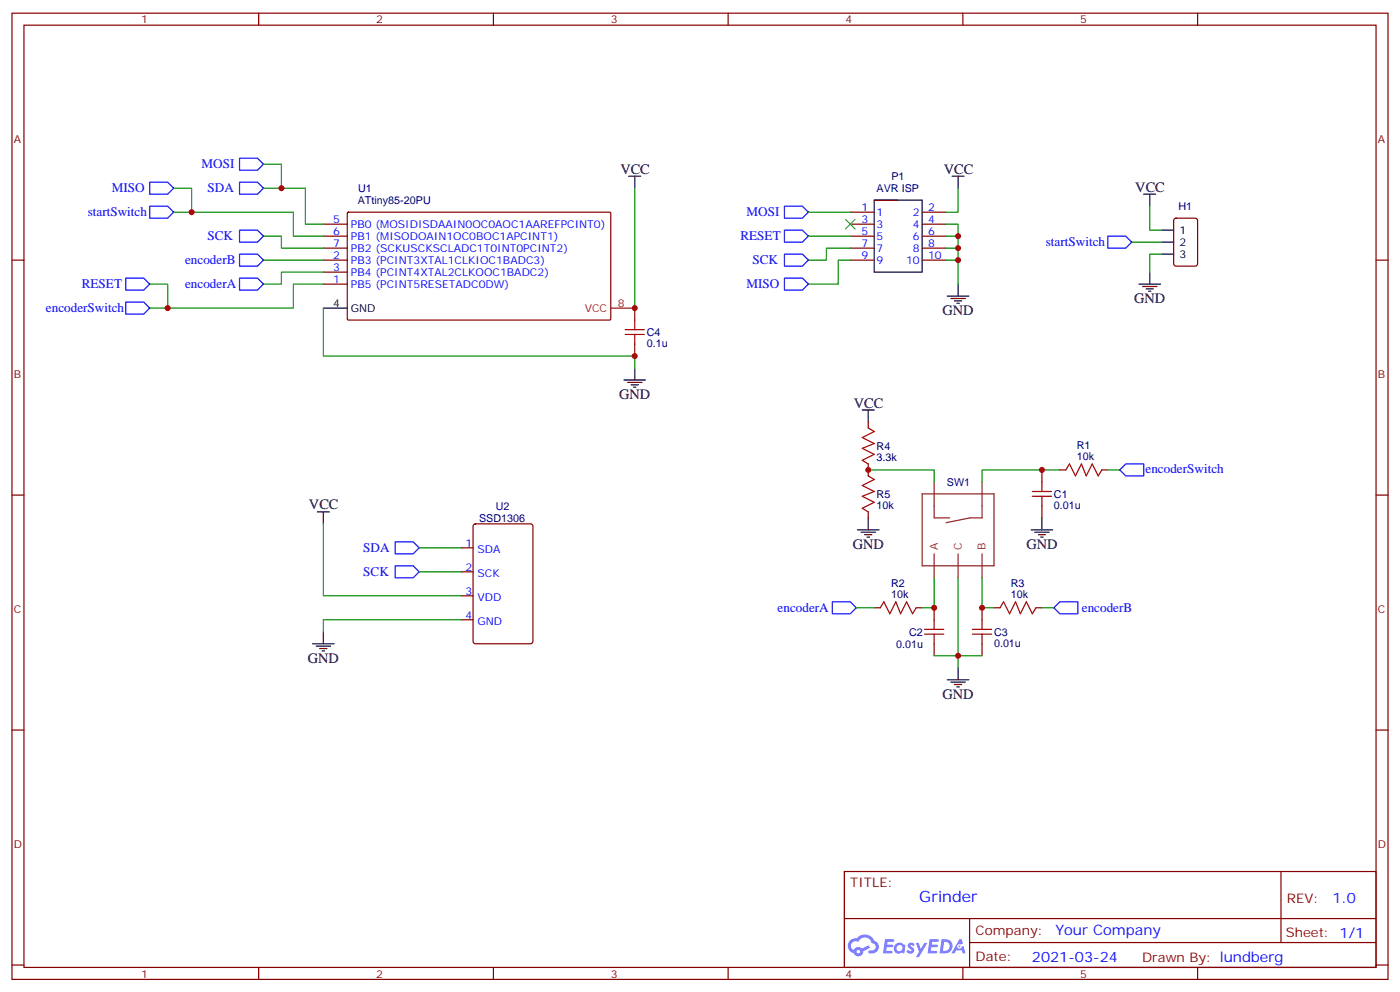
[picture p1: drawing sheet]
<svg xmlns="http://www.w3.org/2000/svg" width="412mm" height="292mm" viewBox="0 0 412 292" stroke-linecap="round" stroke-linejoin="round" font-family="sans-serif">
<g fill="none" stroke="#870000" stroke-width=".35">
<path d="M3.5 3.9h405.4v284.3h-405.4zM7.1 7.4h398.2v277.3h-398.2zM76.2 3.9v3.5M145.3 3.9v3.5M214.5 3.9v3.5M283.6 3.9v3.5M352.8 3.9v3.5M3.5 76.6h3.6M405.3 76.6h3.6M3.5 145.7h3.6M405.3 145.7h3.6M3.5 214.8h3.6"/>
<path d="M405.3 214.8h3.6M248.7 256.5h156.6v28.2h-156.6zM377.3 256.5v20.9M248.7 270.3h156.5M285.6 277.4h119.6M285.6 270.3v14.1M3.5 284h3.6M76.2 284.7v3.5M145.3 284.7v3.5M214.5 284.7v3.5M283.6 284.7v3.5M352.8 284.7v3.5"/>
<path d="M405.3 284h3.6"/>
</g>
<g fill="#5487ff">
<path d="M267.7 277.6a1.22 1.22 0 0 1 1.7 .3l-.4 .6a.47 .47 0 0 0-.3-.4 .47 .47 0 0 0-.5 .2l.1 .2a1.14 1.14 0 0 1 .8 1.8 1.14 1.14 0 0 1-1.9-.1l-.2-.1 .5-.6 .7 .4a.29 .29 0 0 0 .3-.2 .29 .29 0 0 0-.2-.3 1.04 1.04 0 0 1-.6-1.8z"/>
<path d="M260.7 276.4h2.4l.3 .2-.2 .5h-1.8l-.1 .9h1.5l.3 .4-.3 .3h-1.6l-.2 1.1 1.7 .1 .2 .3-.2 .3-2.6 .1z"/>
<path d="M273.8 276.4h2.4l.3 .2-.1 .5h-1.8l-.2 .9h1.6l.3 .4-.4 .3h-1.6l-.1 1.1 1.7 .1 .2 .3-.2 .3h-2.6z"/>
<path d="M282.6 276.4h.7l.3 1.3-.6 .3a.69 .69 0 0 0-1 .2 .69 .69 0 0 0 .4 1 .69 .69 0 0 0 .9-.6l.5-.3 .6 2.2h-.8l-.2-.8h-1.8l-.5 .8h-.8z"/>
<path d="M269.8 277.5h.8l.6 1.8 1.1-1.8h.9l-2.6 4.2h-.8l.9-1.6z"/>
<path d="M277.4 276.4l-.6 4.2h1.3a2.11 2.11 0 0 0 2.5-2.2 2.11 2.11 0 0 0-2.5-2zM278.1 277.1a1.39 1.39 0 0 1 1.7 1.5 1.39 1.39 0 0 1-1.8 1.2h-.3z"/>
<path d="M263.7 278a1.54 1.54 0 0 0-.1 2.2 1.54 1.54 0 0 0 2.2 .1l.6 .3 .3-2.3-.2-.3h-.4a1.49 1.49 0 0 0-2.4 0zM264 279a.94 .94 0 0 1 1.8 0 .94 .94 0 0 1-1.8 0z"/>
<path d="M250.4 276.8a2.18 2.18 0 0 0 1.1 3.7 1.44 1.44 0 0 0 1.6 .9 1.44 1.44 0 0 0 1.2-1.5l2-1-.5-.7-1.9 1a1.47 1.47 0 0 0-2.4 .4 1.39 1.39 0 0 1-.7-1.9 1.39 1.39 0 0 1 2-.5 2.12 2.12 0 0 1 2.2-1.3 2.12 2.12 0 0 1 1.9 1.7 1.14 1.14 0 0 1 1.1 1.4 1.14 1.14 0 0 1-1.7 .7 .43 .43 0 0 0-.5 .4 .43 .43 0 0 0 .4 .5 1.98 1.98 0 0 0 2.5-1.3 1.98 1.98 0 0 0-1.2-2.5 3.1 3.1 0 0 0-5.3-.7l-.9 .1zM252.3 280.1a.55 .55 0 0 1 1.1 0 .55 .55 0 0 1-1.1 0z"/>
<circle cx="282.6" cy="278.5" r=".26"/>
</g>
<g fill="none" stroke="#870000" stroke-width=".35">
<path d="M95.2 76.6h7.1M95.2 66h7.1M95.2 69.5h7.1M95.2 73h7.1M102.4 62.6l.3-.2 77 .1 .2 .3v31.2l-.3 .2-77.1-.1-.2-.3zM250.5 76.6h7M250.5 66h7M250.5 69.5h7M250.5 73h7M250.5 62.4h7M271.6 76.6h7.1M271.6 66h7.1"/>
<path d="M271.6 69.5h7.1M271.6 73h7.1M271.6 62.4h7.1M346 64.4l.4-.2h5.7l.6 .4 .1 13-.5 .7h-5.9l-.6-.4-.1-13zM95.2 83.6h7.1M95.2 80.1h7.1M187 90.7v3.5M187 101.2v3.6M255.8 124.2v1.7M255.8 136.5v3.6M306.9 138.3v3.5M312.2 138.3h1.8"/>
<path d="M324.6 138.3h1.7M139.6 154.4l.5-.2h16.2l.6 .4 .1 34.1-.5 .7h-16.4l-.7-.4-.1-34.1zM255.8 150.6v1.8M306.9 148.9v3.5M135.8 161.2h3.5M135.8 168.3h3.5M135.8 175.3h3.5M257.5 178.9h1.8M269.9 178.9h1.7M275.2 178.9v3.5M289.3 178.9v3.5M292.8 178.9h1.8"/>
<path d="M305.2 178.9h1.7M135.8 182.4h3.5M275.2 189.4v3.6M289.3 189.4v3.6"/>
</g>
<g fill="none" stroke="#000" stroke-width=".35">
<path d="M185.2 51.9h3.5M187 51.9v3.5M257.5 58.9h14.1v21.2h-14.1zM257.5 58.9h7.1M280.5 51.9h3.5M282.2 51.9v3.5M336.9 57.2h3.5M338.7 57.2v3.5M342.2 74.8h3.5M342.2 67.7h3.5M342.2 71.3h3.5M95.2 90.7h7.1"/>
<path d="M279 87.1h6.4M280.1 87.8h4.2M281.2 88.5h2.1M281.9 89.3h.7M282.2 83.6v3.5M335.5 83.6h6.3M336.5 84.3h4.3M337.6 85h2.1M338.3 85.7h.7M338.7 80.1v3.5M183.8 111.8h6.3M184.9 112.5h4.2"/>
<path d="M185.9 113.2h2.1M186.6 113.9h.7M187 108.3v3.5M254 120.6h3.5M255.8 120.6v3.6M93.5 150.6h3.5M95.2 150.6v3.6M252.6 155.9h6.3M253.6 156.6h4.3M254.7 157.3h2.1M255.4 158h.7M255.8 152.4v3.5"/>
<path d="M303.7 155.9h6.4M304.8 156.6h4.2M305.9 157.3h2.1M306.6 158h.7M306.9 152.4v3.5M92.1 189.4h6.3M93.1 190.1h4.3M94.2 190.9h2.1M94.9 191.6h.7M95.2 185.9v3.5M282.2 196.5v3.5M279 200h6.4"/>
<path d="M280.1 200.7h4.2M281.2 201.4h2.1M281.9 202.1h.7"/>
</g>
<path d="M179.9 90.7h7.1" fill="none" stroke="#f00" stroke-width=".35"/>
<g fill="none" stroke="#008700" stroke-width=".35">
<path d="M51.2 55.4h5.2v7M77.6 55.4h12.4v10.6h5.2M77.6 48.3h5.3v7.1M187 55.4v35.3M282.2 55.4v7h-3.5M51.2 62.4h35.2v7.1h8.8M77.6 69.5h5.3v3.5h12.3M77.6 76.6h17.6M238.1 69.5h12.4M238.1 62.4h12.4M250.5 73h-7.1v3.6h-5.3M250.5 76.6h-3.6v7h-8.8"/>
<path d="M278.7 76.6h3.5v7M278.7 66h3.5v10.6M278.7 69.5h3.5M278.7 73h3.5M333.4 71.3h8.8M338.7 60.7v7h3.5M342.2 74.8h-3.5v5.3M44.1 83.6h5.3v7.1M95.2 90.7v14.1h91.8v3.5M95.2 83.6h-8.8v7.1h-42.3M95.2 80.1h-12.3v3.5h-5.3M255.8 138.3h19.4v3.5"/>
<path d="M312.2 138.3h-22.9v3.5M326.3 138.3h3.5M95.2 154.2v21.1h40.6M123.5 161.2h12.3M123.5 168.3h12.3M252.2 178.9h5.3M275.2 170v8.9h-3.6M282.2 170v26.5M289.3 170v8.9h3.5M306.9 178.9h3.5M135.8 182.4h-40.6v3.5M275.2 193h14.1"/>
</g>
<path d="M271.6 145.3h21.2v21.2h-21.2zM275.2 141.8v10.6h4.6M289.3 141.8v10.6h-3.5l-7.1 1.4M275.2 163v7M282.2 163v7M289.3 163v7" fill="none" stroke="#8c2424" stroke-width=".35"/>
<g fill="none" stroke="#00f" stroke-width=".35">
<path d="M44.1 53.6h5.3l1.8 1.8-1.8 1.8h-5.3zM70.6 53.6h5.2l1.8 1.8-1.8 1.8h-5.2zM70.6 46.6h5.2l1.8 1.7-1.8 1.8h-5.2zM44.1 60.7h5.3l1.8 1.7-1.8 1.8h-5.3zM70.6 74.8h5.2l1.8 1.8-1.8 1.7h-5.2zM70.6 67.7h5.2l1.8 1.8-1.8 1.8h-5.2zM231.1 60.7h5.3l1.7 1.7-1.7 1.8h-5.3zM231.1 67.7h5.3l1.7 1.8-1.7 1.8h-5.3zM231.1 74.8h5.3l1.7 1.8-1.7 1.7h-5.3zM326.3 69.5h5.3l1.8 1.8-1.8 1.7h-5.3zM37 88.9h5.3l1.8 1.8-1.8 1.7h-5.3zM37 81.8h5.3l1.8 1.8-1.8 1.8h-5.3z"/>
<path d="M70.6 81.8h5.2l1.8 1.8-1.8 1.8h-5.2zM231.1 81.8h5.3l1.7 1.8-1.7 1.8h-5.3zM329.8 138.3l1.8-1.8h5.3v3.6h-5.3zM116.4 159.5h5.3l1.8 1.7-1.8 1.8h-5.3zM116.4 166.5h5.3l1.8 1.8-1.8 1.7h-5.3zM245.2 177.1h5.3l1.7 1.8-1.7 1.7h-5.3zM310.4 178.9l1.8-1.8h5.3v3.5h-5.3z"/>
</g>
<g fill="none" stroke="#a10000" stroke-width=".35">
<path d="M184.1 97h5.7M184.1 98.4h5.7M187 94.2v2.8M187 98.4v2.8M255.8 125.9l1.7 1.1-3.5 1.8 3.5 1.7-3.5 1.4 3.5 1.8-3.5 1.8 1.8 1M314 138.3l1-1.8 1.8 3.6 1.8-3.6 1.4 3.6 1.7-3.6 1.8 3.6 1.1-1.8M255.8 140.1l1.7 1-3.5 1.8 3.5 1.7-3.5 1.4 3.5 1.8-3.5 1.8 1.8 1M304.1 146h5.6M304.1 144.6h5.6M306.9 141.8v2.8M306.9 146v2.9M259.3 178.9l1-1.8 1.8 3.5 1.8-3.5 1.4 3.5 1.8-3.5 1.7 3.5 1.1-1.7"/>
<path d="M294.6 178.9l1-1.8 1.8 3.5 1.8-3.5 1.4 3.5 1.7-3.5 1.8 3.5 1.1-1.7M272.3 186.6h5.7M272.3 185.2h5.7M275.2 182.4v2.8M275.2 186.6v2.8M286.5 186.6h5.6M286.5 185.2h5.6M289.3 182.4v2.8M289.3 186.6v2.8"/>
</g>
<path d="M249.1 64.6l2.8 2.8M251.9 64.6l-2.8 2.8" fill="none" stroke="#3c3" stroke-width=".35"/>
<g fill="#c00">
<circle cx="255.8" cy="138.3" r=".88"/>
<circle cx="306.9" cy="138.3" r=".88"/>
<circle cx="275.2" cy="178.9" r=".88"/>
<circle cx="289.3" cy="178.9" r=".88"/>
<circle cx="282.2" cy="193" r=".88"/>
<circle cx="187" cy="104.8" r=".88"/>
<circle cx="56.4" cy="62.4" r=".88"/>
<circle cx="82.9" cy="55.4" r=".88"/>
<circle cx="282.2" cy="76.6" r=".88"/>
<circle cx="282.2" cy="69.5" r=".88"/>
<circle cx="282.2" cy="73" r=".88"/>
<circle cx="187" cy="90.7" r=".88"/>
<circle cx="49.4" cy="90.7" r=".88"/>
</g>
<text font-size="4.6" fill="#00f" x="270.8" y="265.5">Grinder</text>
<g font-size="4.2">
<text x="182.7" y="51.2">VCC</text>
<text x="278" y="51.2">VCC</text>
<text x="334.4" y="56.4">VCC</text>
<text x="334.1" y="89.3">GND</text>
<text x="277.6" y="92.8">GND</text>
<text x="182.4" y="117.5">GND</text>
<text x="251.5" y="119.9">VCC</text>
<text x="91" y="149.9">VCC</text>
<text x="251.2" y="161.6">GND</text>
<text x="302.3" y="161.6">GND</text>
<text x="90.7" y="195.1">GND</text>
<text x="277.6" y="205.7">GND</text>
</g>
<g font-size="4.2" fill="#00f">
<text x="392.5" y="265.7">1.0</text>
<text x="310.9" y="275.3">Your Company</text>
<text x="304" y="283.1">2021-03-24</text>
</g>
<g font-size="3.9" fill="#00f">
<text x="59.4" y="49.6">MOSI</text>
<text x="32.9" y="56.6">MISO</text>
<text x="61.1" y="56.6">SDA</text>
<text x="25.9" y="63.7">startSwitch</text>
<text x="219.9" y="63.7">MOSI</text>
<text x="61.1" y="70.7">SCK</text>
<text x="218.1" y="70.7">RESET</text>
<text x="54.5" y="77.8">encoderB</text>
<text x="221.7" y="77.8">SCK</text>
<text x="308.1" y="72.5">startSwitch</text>
<text x="24.1" y="84.9">RESET</text>
<text x="54.5" y="84.9">encoderA</text>
<text x="219.9" y="84.9">MISO</text>
<text x="13.5" y="91.9">encoderSwitch</text>
<text x="337.4" y="139.1">encoderSwitch</text>
<text x="107" y="162.5">SDA</text>
<text x="107" y="169.5">SCK</text>
<text x="229" y="180.1">encoderA</text>
<text x="318.7" y="180.1">encoderB</text>
</g>
<g font-size="3.9" fill="#800">
<text x="250.5" y="261.1">TITLE:</text>
<text x="379.1" y="265.7">REV:</text>
<text x="287.4" y="275.3">Company:</text>
<text x="378.7" y="275.9">Sheet: 1/1</text>
<text x="287.4" y="282.9">Date:</text>
<text x="336.4" y="283">Drawn By: lundberg</text>
</g>
<g font-size="3.2" fill="#800">
<text x="41.6" y="6.9">1</text>
<text x="110.8" y="6.9">2</text>
<text x="179.9" y="6.9">3</text>
<text x="249.1" y="6.9">4</text>
<text x="318.2" y="6.9">5</text>
<text x="4.1" y="42">A</text>
<text x="405.9" y="42">A</text>
<text x="4.1" y="111.1">B</text>
<text x="405.9" y="111.1">B</text>
<text x="4.1" y="180.3">C</text>
<text x="405.9" y="180.3">C</text>
<text x="4.1" y="249.4">D</text>
<text x="405.9" y="249.4">D</text>
<text x="41.6" y="287.7">1</text>
<text x="110.8" y="287.7">2</text>
<text x="179.9" y="287.7">3</text>
<text x="249.1" y="287.7">4</text>
<text x="318.2" y="287.7">5</text>
</g>
<g font-size="3.2" fill="#000080">
<text x="262.6" y="53">P1</text>
<text x="105.5" y="56.5">U1</text>
<text x="258.2" y="56.5">AVR ISP</text>
<text x="105.4" y="60">ATtiny85-20PU</text>
<text x="347.1" y="61.8">H1</text>
<text x="190.5" y="98.8">C4</text>
<text x="190.5" y="102">0.1u</text>
<text x="258.2" y="135.6">3.3k</text>
<text x="258.2" y="132.4">R4</text>
<text x="317.2" y="135.5">10k</text>
<text x="317.2" y="132.3">R1</text>
<text x="278.9" y="142.9">SW1</text>
<text x="146.1" y="150">U2</text>
<text x="258.2" y="149.7">10k</text>
<text x="258.2" y="146.5">R5</text>
<text x="310.4" y="149.7">0.01u</text>
<text x="310.4" y="146.5">C1</text>
<text x="141.1" y="153.5">SSD1306</text>
<text x="262.5" y="172.8">R2</text>
<text x="297.8" y="172.8">R3</text>
<text x="262.5" y="176">10k</text>
<text x="297.8" y="176">10k</text>
<text x="264" y="190.6">0.01u</text>
<text x="267.8" y="187">C2</text>
<text x="292.8" y="190.3">0.01u</text>
<text x="292.8" y="187.1">C3</text>
</g>
<g font-size="3.2" fill="#00f">
<text x="98.2" y="65.6">5</text>
<text x="253.7" y="62.1">1</text>
<text x="253.7" y="65.6">3</text>
<text x="258.2" y="63.5">1</text>
<text x="268.9" y="63.5">2</text>
<text x="273.4" y="62.1">2</text>
<text x="273.4" y="65.6">4</text>
<text x="98.2" y="69.1">6</text>
<text x="103.4" y="67">PB0 (MOSIDISDAAIN0OC0AOC1AAREFPCINT0)</text>
<text x="103.4" y="70.6">PB1 (MISODOAIN1OC0BOC1APCINT1)</text>
<text x="253.7" y="69.1">5</text>
<text x="258.2" y="67">3</text>
<text x="258.2" y="70.6">5</text>
<text x="268.9" y="67">4</text>
<text x="268.9" y="70.6">6</text>
<text x="273.4" y="69.1">6</text>
<text x="98.2" y="76.2">2</text>
<text x="98.2" y="72.7">7</text>
<text x="103.4" y="77.6">PB3 (PCINT3XTAL1CLKIOC1BADC3)</text>
<text x="103.4" y="74.1">PB2 (SCKUSCKSCLADC1T0INT0PCINT2)</text>
<text x="253.7" y="72.7">7</text>
<text x="253.7" y="76.2">9</text>
<text x="258.2" y="74.1">7</text>
<text x="258.2" y="77.6">9</text>
<text x="266.9" y="77.6">10</text>
<text x="268.9" y="74.1">8</text>
<text x="273.4" y="72.7">8</text>
<text x="273.4" y="76.2">10</text>
<text x="98.2" y="83.3">1</text>
<text x="98.2" y="79.7">3</text>
<text x="103.4" y="81.1">PB4 (PCINT4XTAL2CLKOOC1BADC2)</text>
<text x="103.4" y="84.7">PB5 (PCINT5RESETADC0DW)</text>
<text x="137.2" y="160.9">1</text>
<text x="137.2" y="167.9">2</text>
<text x="140.7" y="162.6">SDA</text>
<text x="140.7" y="169.7">SCK</text>
<text x="137.2" y="175">3</text>
<text x="140.7" y="176.7">VDD</text>
<text x="137.2" y="182">4</text>
<text x="140.7" y="183.8">GND</text>
</g>
<g font-size="3.2">
<text x="347.5" y="68.8">1</text>
<text x="347.5" y="75.8">3</text>
<text x="347.5" y="72.3">2</text>
<text x="98.2" y="90.3">4</text>
<text x="103.4" y="91.7">GND</text>
</g>
<g font-size="3.2" fill="#f00">
<text x="172.3" y="91.7">VCC</text>
<text x="182" y="90.3">8</text>
</g>
<g font-size="3.2" fill="#8d2323">
<text x="276.2" y="161.9" transform="rotate(-90 276.2 161.9)">A</text>
<text x="283.3" y="161.9" transform="rotate(-90 283.3 161.9)">C</text>
<text x="290.3" y="161.9" transform="rotate(-90 290.3 161.9)">B</text>
</g>
</svg>
